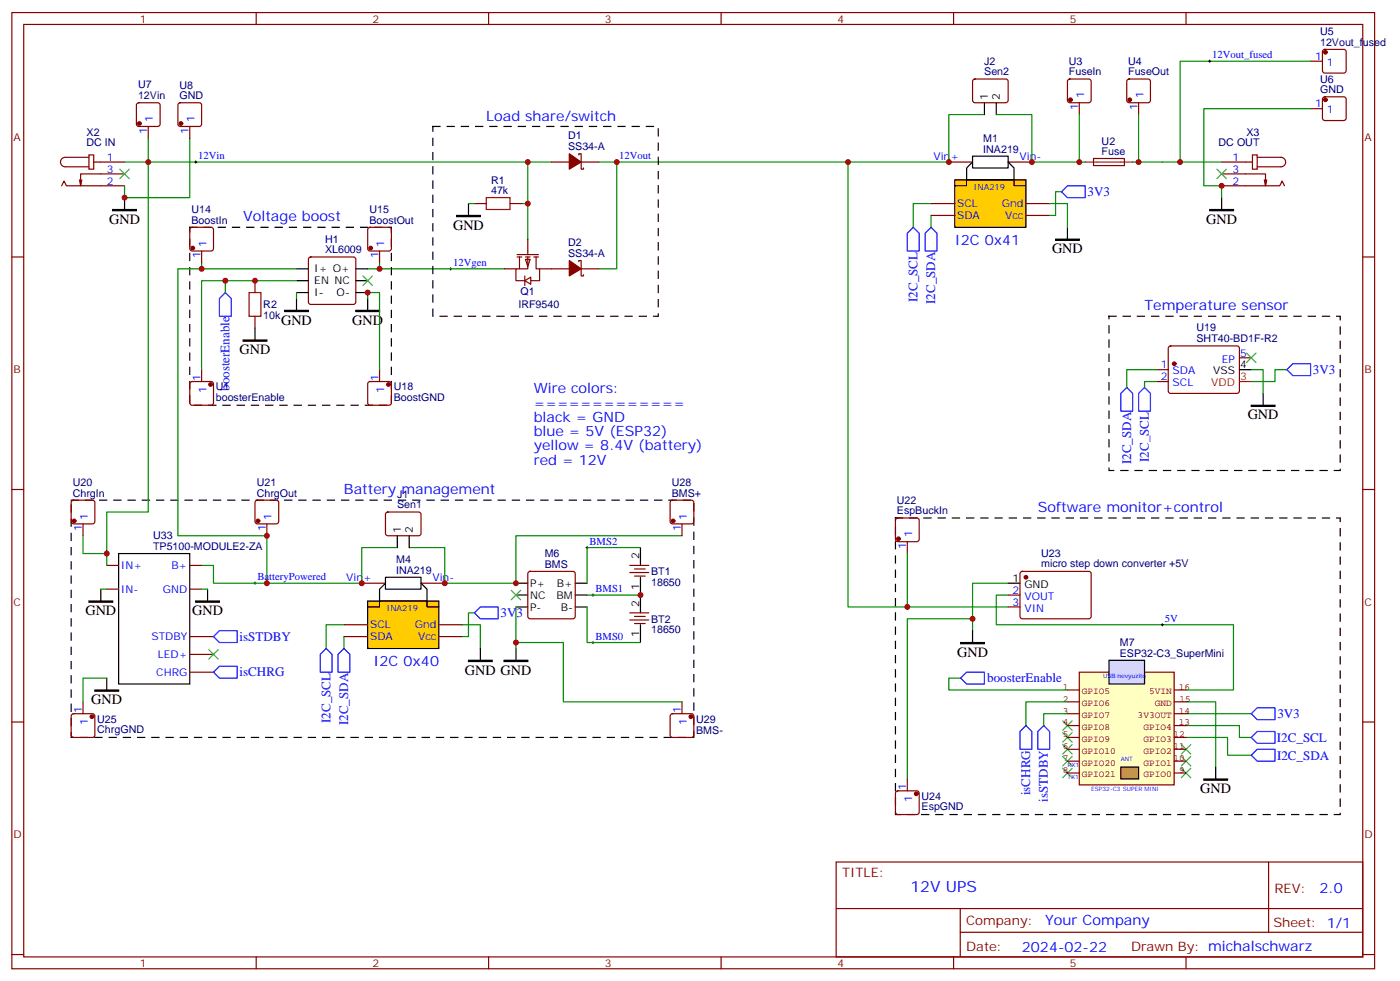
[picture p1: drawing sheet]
<svg xmlns="http://www.w3.org/2000/svg" width="416mm" height="292mm" viewBox="0 0 416 292" stroke-linecap="round" stroke-linejoin="round" font-family="sans-serif">
<g fill="none" stroke="#870000" stroke-width=".35">
<path d="M3.5 3.7h405.4v284.4h-405.4zM7.1 7.3h398.2v277.3h-398.2zM76.2 3.7v3.6M145.3 3.7v3.6M214.5 3.7v3.6M283.6 3.7v3.6M352.8 3.7v3.6M18.3 55.2l.7-1.4 .8 1.4h17.2M24.3 53.5l-.3 1.7M26.5 46.1h1.4v4.2h-1.4zM26.5 46.8h-7.1a1.41 1.41 0 0 0-1.4 1.4 1.41 1.41 0 0 0 1.4 1.4h7.1M27.9 48.2h9.1"/>
<path d="M37 51.7h-13v3.5l-.4-1.7M363.4 55.2h17.2l.8-1.4 .7 1.4M363.4 51.7h13v3.5l.4-1.7M363.4 48.2h9.1M372.5 46.1h1.4v4.2h-1.4zM373.9 46.8h7.1a1.41 1.41 0 0 1 1.4 1.4 1.41 1.41 0 0 1-1.4 1.4h-7.1M376.1 53.5l.3 1.7M3.5 76.4h3.6M405.3 76.4h3.6M3.5 145.6h3.6M405.3 145.6h3.6M107.6 173.4h7.1"/>
<path d="M125.2 173.4h7.1M157.2 170.1l.5-.2h12.7l.5 .2 .2 .5v12.7l-.2 .5-.5 .2h-12.7l-.5-.2-.2-.5v-12.7zM3.5 214.7h3.6M405.3 214.7h3.6M248.7 256.3h156.6v28.3h-156.6zM377.3 256.4v20.8M248.7 270.2h156.5M285.6 277.2h119.6M285.6 270.2v14.1M3.5 283.8h3.6M76.2 284.6v3.5M145.3 284.6v3.5"/>
<path d="M214.5 284.6v3.5M283.6 284.6v3.5M352.8 284.6v3.5M405.3 283.8h3.6"/>
</g>
<path d="M33.5 62.3h7.1v.4h-7.1zM359.8 62.3h7.1v.4h-7.1zM149.9 196.4h7.1v.3h-7.1z" fill="#000" stroke="#000" stroke-width=".35"/>
<path d="M37 58.8v3.5M363.4 58.8v3.5M153.5 173.4h3.5M153.5 177h3.5M171.1 173.4h3.5M171.1 177h3.5M153.5 180.5h3.5M153.5 192.8v3.6M171.1 180.5h3.5" fill="none" stroke="#000" stroke-width=".35"/>
<path d="M56.4 41.1v17.7h-19.4v-3.6M153.5 180.5v12.3" fill="none" stroke="#008700" stroke-width=".35"/>
<path d="M35.6 50.3l2.9 2.8M38.5 50.3l-2.9 2.8M361.9 50.3l2.9 2.8M364.8 50.3l-2.9 2.8M152 175.5l2.9 2.9M154.9 175.5l-2.9 2.9" fill="none" stroke="#3c3" stroke-width=".35"/>
<path d="M109.4 178.7h21.1v14.1h-21.1z" fill="#fc0" stroke="#000" stroke-width=".35"/>
<path d="M112.9 178.7v-3.5l1.8-1.8v-1.7h10.5v1.7l1.8 1.8v3.5M114.7 173.4v1.8h10.5v-1.8M109.4 180.5h3.5v-1.8h14.1v1.8h3.5" fill="none" stroke="#000" stroke-width=".35"/>
<path d="M282.2 48.2h7.1M299.9 48.2h7M102.3 185.8h7.1M102.3 189.3h7.1M130.5 185.8h7.1M130.5 189.3h7.1" fill="none" stroke="#870000" stroke-width=".35"/>
<path d="M284 53.5h21.2v14.1h-21.2z" fill="#fc0" stroke="#000" stroke-width=".35"/>
<path d="M284 55.2h3.5v-1.7h14.1v1.7h3.6M287.5 53.5v-3.5l1.8-1.8v-1.8h10.6v1.8l1.7 1.8v3.5M289.3 48.2v1.8h10.6v-1.8M317.5 67.6v3.5M142.9 192.8v3.6" fill="none" stroke="#000" stroke-width=".35"/>
<g fill="none" stroke="#870000" stroke-width=".35">
<path d="M149.9 79.9h3.6M153.8 75.7h6.4M153.8 76.4h1.4M154.5 76.4v3.5M156.3 77.1h1.4l-.7 2.1zM156.3 76.4h1.4M157 76.4v3.5h-3.5v3.6h2.4M157 71.1v4.6M158.7 76.4h1.5M159.5 76.4v3.5h1v3.6h-2.8M160.5 79.9h3.5M276.9 60.5h7.1"/>
<path d="M276.9 64.1h7.1M305.2 60.5h7M305.2 64.1h7"/>
</g>
<path d="M314 71.1h7v.4h-7zM139.3 196.4h7.1v.3h-7.1z" fill="#000" stroke="#000" stroke-width=".35"/>
<path d="M292.8 34.1h-10.6v14.1h-104M315.7 57h-1.7v7.1h-1.8M312.2 60.5h5.3v7.1M202.8 159.3h-49.3v14.1h-21.2v-10.6h-10.6M137.6 185.8h5.3v7M141.1 182.2h-1.8v7.1h-1.7" fill="none" stroke="#008700" stroke-width=".35"/>
<path d="M156.1 83.5l1.8-1.1v2.1z" fill="#fff" stroke="#870000" stroke-width=".35"/>
<path d="M156.1 82.1v2.8" fill="none" stroke="#870000" stroke-width=".35"/>
<path d="M317.5 55.2h5.3v3.6h-5.3l-1.8-1.8zM271.6 67.6l1.8 1.8v5.2h-3.5v-5.2zM275.2 69.4l1.7-1.8 1.8 1.8v5.2h-3.5zM97 192.8l1.8 1.8v5.3h-3.6v-5.3zM102.3 192.8l1.8 1.8v5.3h-3.6v-5.3zM141.1 182.2l1.8-1.7h5.3v3.5h-5.3zM372.2 212.2l1.7-1.7h5.3v3.5h-5.3zM373.9 222.8h5.3v3.5h-5.3l-1.7-1.7z" fill="none" stroke="#00f" stroke-width=".35"/>
<path d="M183.1 48.2h.7M183.4 47.8v.7M133.7 79.9h.7M134.1 79.6v.7M174.3 162.8h.7M174.6 162.5v.7M176 177h.7M176.4 176.6v.7M176 191.1h.7M176.4 190.7v.7" fill="none" stroke="#000" stroke-width=".3"/>
<g fill="none" stroke="#3c3" stroke-width=".35">
<path d="M316.1 217.9l2.8 2.8M316.1 214.3l2.8 2.9M318.9 217.9l-2.8 2.8M318.9 214.3l-2.8 2.9M316.1 228.5l2.8 2.8M316.1 224.9l2.8 2.9M316.1 221.4l2.8 2.8M318.9 228.5l-2.8 2.8M318.9 224.9l-2.8 2.9M318.9 221.4l-2.8 2.8M351.4 221.4l2.8 2.8M351.4 224.9l2.8 2.9"/>
<path d="M351.4 228.5l2.8 2.8M354.2 221.4l-2.8 2.8M354.2 224.9l-2.8 2.9M354.2 228.5l-2.8 2.8"/>
</g>
<path d="M352.8 219.3h12.3v5.3h7.1M352.8 215.8h15.9v3.5h3.5M352.8 208.7h8.8v19.4M352.8 212.2h19.4" fill="none" stroke="#008700" stroke-width=".35"/>
<path d="M358.1 231.6h7v.4h-7z" fill="#000" stroke="#000" stroke-width=".35"/>
<path d="M361.6 228.1v3.5" fill="none" stroke="#000" stroke-width=".35"/>
<path d="M321 199.9h28.2v33.5h-28.2z" fill="#ffffc2" stroke="#850000" stroke-width=".35"/>
<g fill="none" stroke="#850000" stroke-width=".35">
<path d="M317.5 205.2h3.5M317.5 219.3h3.5M317.5 215.8h3.5M317.5 212.2h3.5M317.5 208.7h3.5M349.2 205.2h3.6M349.2 219.3h3.6M349.2 215.8h3.6M349.2 212.2h3.6M349.2 208.7h3.6M317.5 222.8h3.5M317.5 226.3h3.5"/>
<path d="M317.5 229.9h3.5M349.2 222.8h3.6M349.2 226.3h3.6M349.2 229.9h3.6"/>
</g>
<path d="M333.4 228.1h5.3v3.5h-5.3z" fill="#f96" stroke="#000" stroke-width=".35"/>
<path d="M329.8 196.4h10.6v7h-10.6z" fill="#ccf" stroke="#000" stroke-width=".35"/>
<path d="M67 87l1.8 1.8v5.3h-3.5v-5.3zM335.1 115.2l1.8 1.8v5.3h-3.5v-5.3zM338.7 117l1.7-1.8 1.8 1.8v5.3h-3.5zM384.5 108.2h5.3v3.5h-5.3l-1.7-1.8zM63.5 189.3l1.8-1.8h5.3v3.6h-5.3zM63.5 199.9l1.8-1.8h5.3v3.5h-5.3zM285.8 201.6l1.7-1.7h5.3v3.5h-5.3zM305.2 215.8l1.7 1.7v5.3h-3.5v-5.3zM310.4 215.8l1.8 1.7v5.3h-3.5v-5.3zM373.9 217.5h5.3v3.6h-5.3l-1.7-1.8z" fill="none" stroke="#00f" stroke-width=".35"/>
<g fill="none" stroke="#008700" stroke-width=".35">
<path d="M389.8 18.2h-38.8v30h-14.1M296.3 34.1h10.6v14.1h15.9M321 34.1v14.1M338.7 34.1v14.1M389.8 32.3h-31.7v22.9h5.3v3.6M37 48.2h127M44.1 41.1v111.2h-12.4v15.8M157 48.2v12.3M183.4 48.2v31.7h-5.2M252.2 48.2v132.3h47.7M351 48.2h12.4M60 78.2v1.7"/>
<path d="M88.2 79.9h-35.3v79.4h26.5v14.1h28.2v-10.6h10.6M109.4 79.9h40.5M112.9 78.2v1.7M139.3 60.5h1.8M155.2 60.5h1.8v10.6M276.9 60.5h-5.3v7.1M276.9 64.1v3.5M67 83.5h-7v26.4M88.2 83.5h-21.2v3.5M88.2 87v1.8M109.4 88.8v-1.8h3.5v22.9M344 113.5h-3.6v1.7"/>
<path d="M344 109.9h-8.9v5.3M372.2 109.9h3.5v7.1M382.8 109.9h-3.6v3.6h-7M24.7 159.3v5.3h7M30 175.2h1.7M60 168.1h3.5v5.3h15.9M60 175.2h1.7M174.6 177h15.9M190.5 162.8h-15.9v10.6M269.9 164.6v15.9M299.9 177h-3.6v8.8h70.6v19.4h-14.1M299.9 173.4h-10.6v14.1"/>
<path d="M102.3 185.8h-5.3v7M102.3 189.3v3.5M153.5 191.1h14.1v17.6h35.2M174.6 180.5v10.6h15.9M289.3 184h-19.4v47.6M31.7 201.6h-7v7.1M285.8 201.6h-3.6v3.6h35.3M317.5 208.7h-12.3v7.1M317.5 212.2h-7.1v3.6"/>
</g>
<path d="M135.8 64.1h7.1v.3h-7.1zM84.7 92.3h7v.3h-7zM105.8 92.3h7.1v.3h-7.1zM72.3 101.1h7.1v.4h-7.1zM372.2 120.5h7v.4h-7zM26.5 178.7h7v.4h-7zM58.2 178.7h7.1v.4h-7.1zM285.8 191.1h7v.3h-7zM28.2 205.2h7.1v.3h-7.1z" fill="#000" stroke="#000" stroke-width=".35"/>
<g fill="none" stroke="#000" stroke-width=".35">
<path d="M292.8 30.6v3.5M296.3 30.6v3.5M88.2 79.9h3.5M105.8 79.9h3.6M139.3 60.5v3.6M75.8 97.6v3.5M88.2 83.5h3.5M88.2 87h3.5M88.2 88.8v3.5M105.8 83.5h3.6M105.8 87h3.6M109.4 88.8v3.5"/>
<path d="M368.7 109.9h3.5M375.7 117v3.5M118.2 159.3v3.5M121.7 159.3v3.5M30 175.2v3.5M35.3 164.6h21.1v38.8h-21.1zM61.7 175.2v3.5M190.5 162.8v5.3M190.5 171.7v10.5M299.9 173.4h3.5M190.5 185.8v5.3M289.3 187.5v3.6"/>
<path d="M31.7 201.6v3.6"/>
</g>
<g fill="none" stroke="#870000" stroke-width=".35">
<path d="M389.8 18.2h3.5M393.6 14.9l.5-.2h5.6l.5 .2 .2 .5v5.6l-.2 .5-.5 .2h-5.6l-.5-.2-.3-.5v-5.6zM40.8 30.8l.5-.2h5.6l.5 .2 .2 .5v5.6l-.2 .5-.5 .2h-5.6l-.5-.2-.2-.5v-5.6zM44.1 37.6v3.5M53.2 30.8l.4-.2h5.7l.5 .2 .2 .5v5.6l-.3 .5-.4 .2h-5.7l-.5-.2-.2-.5v-5.6zM56.4 37.6v3.5M289.5 23.7l.5-.2 9.4 .1 .5 .6-.1 5.9-.6 .5-9.5-.1-.4-.7v-5.6zM317.7 23.7l.5-.2h5.6l.5 .2 .3 .5v5.6l-.3 .5-.5 .3h-5.6l-.5-.3-.2-.5v-5.6zM321 30.6v3.5M335.4 23.7l.4-.2h5.7l.5 .2 .2 .5v5.6l-.2 .5-.5 .3h-5.7l-.5-.3-.2-.5v-5.6zM338.7 30.6v3.5M389.8 32.3h3.5"/>
<path d="M393.6 29l.5-.2h5.6l.5 .2 .2 .5v5.6l-.2 .5-.5 .2h-5.6l-.5-.2-.3-.5v-5.6zM164 48.2h5.3M172.2 46.1v-.4h.7v4.6h.7v-.3M172.9 48.2h5.3M325.3 47.1h9.1v2.1h-9.1zM56.7 67.8l.4-.2h5.7l.5 .2 .2 .5v5.6l-.2 .5-.5 .2h-5.7l-.4-.2-.3-.5v-5.6zM60 74.6v3.6M92 76.6l.4-.2h12.7l.5 .2 .2 .5v12.7l-.2 .5-.5 .2h-12.7l-.5-.2-.2-.5v-12.7zM109.6 67.8l.5-.2h5.6l.5 .2 .2 .5v5.6l-.2 .5-.5 .2h-5.6l-.5-.2-.2-.5v-5.6zM112.9 74.6v3.6M141.1 60.5h3.5M151.7 60.5h3.5"/>
<path d="M164 79.9h5.3M172.2 77.8v-.3h.7v4.6h.7v-.4M172.9 79.9h5.3M75.8 83.5v3.5M75.8 94.1v3.5M56.7 113.7l.4-.2h5.7l.5 .2 .2 .5v5.6l-.2 .5-.5 .2h-5.7l-.4-.2-.3-.5v-5.6zM60 109.9v3.6M109.6 113.7l.5-.2h5.6l.5 .2 .2 .5v5.6l-.2 .5-.5 .2h-5.6l-.5-.2-.2-.5v-5.6zM112.9 109.9v3.6M344 109.9h3.5M344 113.5h3.5M347.7 103.1l.5-.2h20l.5 .7-.1 13-.7 .4-20-.1-.4-.6v-12.7z"/>
<path d="M368.7 106.4h3.5M21.4 148.9l.5-.2h5.6l.5 .2 .2 .5v5.7l-.2 .5-.5 .2h-5.6l-.5-.2-.2-.5v-5.7zM24.7 155.8v3.5M76.1 148.9l.5-.2h5.6l.5 .2 .2 .5v5.7l-.2 .5-.5 .2h-5.6l-.5-.2-.3-.5v-5.7zM79.4 155.8v3.5M114.9 152.5l.5-.2h9.4l.4 .7v5.9l-.7 .4-9.4-.1-.4-.6v-5.6zM199.6 148.9l.4-.2h5.7l.5 .2 .2 .5v5.7l-.3 .5-.4 .2h-5.7l-.5-.2-.2-.5v-5.7zM202.8 155.8v3.5M266.6 154.2l.5-.2h5.6l.5 .2 .2 .5v5.7l-.2 .5-.5 .2h-5.6l-.5-.3-.3-.4v-5.7zM31.7 168.1h3.6M31.7 175.2h3.6M56.4 168.1h3.6"/>
<path d="M56.4 175.2h3.6M187.3 170.3h5.7M187.3 168.1h5.7M188.7 171.3h3.2M188.7 169.2h3.2M269.9 161.1v3.5M299.9 177h3.5M303.6 170.1l.5-.2 20 .1 .5 .6-.1 13-.7 .4-20-.1-.4-.6v-12.7zM56.4 194.6h7.1M56.4 189.3h7.1M56.4 199.9h7.1M187.3 184.4h5.7"/>
<path d="M187.3 182.2h5.7M188.7 185.4h3.2M188.7 183.3h3.2M299.9 180.5h3.5M21.4 212.4l.5-.2h5.6l.5 .2 .2 .5v5.7l-.2 .5-.5 .2h-5.6l-.5-.2-.2-.5v-5.7zM24.7 208.7v3.5M199.6 212.4l.4-.2h5.7l.5 .2 .2 .5v5.7l-.3 .5-.4 .2h-5.7l-.5-.2-.2-.5v-5.7zM202.8 208.7v3.5M266.6 235.4l.5-.2h5.6l.5 .2 .2 .5v5.6l-.2 .5-.5 .2h-5.6l-.5-.2-.3-.5v-5.6zM269.9 231.6v3.6"/>
</g>
<g fill="#870000" stroke="#870000" stroke-width=".35">
<path d="M169.3 45.7l3.6 2.5-3.6 2.1z"/>
<path d="M169.3 77.5l3.6 2.4-3.6 2.2z"/>
<circle cx="305.2" cy="171.7" r=".53"/>
<circle cx="349.2" cy="108.2" r=".53"/>
<circle cx="336" cy="29.7" r=".53"/>
<circle cx="318.4" cy="29.7" r=".53"/>
<circle cx="53.8" cy="36.7" r=".53"/>
<circle cx="41.5" cy="36.7" r=".53"/>
<circle cx="394.2" cy="15.6" r=".53"/>
<circle cx="27.3" cy="213.1" r=".53"/>
<circle cx="22" cy="154.9" r=".53"/>
<circle cx="76.7" cy="154.9" r=".53"/>
<circle cx="272.5" cy="236" r=".53"/>
<circle cx="267.2" cy="160.2" r=".53"/>
<circle cx="115.5" cy="114.3" r=".53"/>
<circle cx="57.3" cy="73.8" r=".53"/>
<circle cx="110.2" cy="73.8" r=".53"/>
<circle cx="62.6" cy="114.3" r=".53"/>
<circle cx="205.5" cy="213.1" r=".53"/>
<circle cx="200.2" cy="154.9" r=".53"/>
<circle cx="394.2" cy="29.7" r=".53"/>
</g>
<path d="M359.5 18.2h.7M359.8 17.9v.7M57.9 48.2h.7M58.2 47.8v.7M75.5 173.4h.7M75.8 173.1v.7M345.4 185.8h.7M345.7 185.4v.7" fill="none" stroke="#000" stroke-width=".3"/>
<path d="M128.8 37.6h67v56.5h-67zM56.4 67.6h60v52.9h-60zM329.8 94.1h68.8v45.8h-68.8zM21.2 148.7h185.2v70.6h-185.2zM266.3 154h132.3v88.2h-132.3z" fill="none" stroke="#000" stroke-width=".35" stroke-dasharray="2.1 2.1"/>
<path d="M144.6 58.8h7.1v3.5h-7.1zM74.1 87h3.5v7.1h-3.5z" fill="none" stroke="#a10000" stroke-width=".35"/>
<path d="M107.9 82.1l2.9 2.8M110.8 82.1l-2.9 2.8M370.8 105l2.8 2.8M373.6 105l-2.8 2.8M62.1 193.2l2.8 2.8M64.9 193.2l-2.8 2.8" fill="none" stroke="#3c3" stroke-width=".35"/>
<path d="M368.7 113.5h3.5" fill="none" stroke="#f00" stroke-width=".35"/>
<path d="M322.8 48.2h14.1" fill="none" stroke="#8c2424" stroke-width=".35"/>
<g fill="#c00">
<circle cx="190.5" cy="177" r=".88"/>
<circle cx="183.4" cy="48.2" r=".88"/>
<circle cx="157" cy="48.2" r=".88"/>
<circle cx="157" cy="60.5" r=".88"/>
<circle cx="79.4" cy="173.4" r=".88"/>
<circle cx="75.8" cy="83.5" r=".88"/>
<circle cx="153.5" cy="191.1" r=".88"/>
<circle cx="37" cy="58.8" r=".88"/>
<circle cx="44.1" cy="48.2" r=".88"/>
<circle cx="289.3" cy="184" r=".88"/>
<circle cx="60" cy="79.9" r=".88"/>
<circle cx="112.9" cy="79.9" r=".88"/>
<circle cx="269.9" cy="180.5" r=".88"/>
<circle cx="252.2" cy="48.2" r=".88"/>
<circle cx="31.8" cy="164.6" r=".88"/>
<circle cx="107.6" cy="173.4" r=".88"/>
<circle cx="132.3" cy="173.4" r=".88"/>
<circle cx="282.2" cy="48.2" r=".88"/>
<circle cx="67" cy="83.5" r=".88"/>
<circle cx="109.4" cy="87" r=".88"/>
<circle cx="79.4" cy="159.3" r=".88"/>
<circle cx="153.5" cy="173.4" r=".88"/>
<circle cx="363.4" cy="55.2" r=".88"/>
<circle cx="321" cy="48.2" r=".88"/>
<circle cx="306.9" cy="48.2" r=".88"/>
<circle cx="338.7" cy="48.2" r=".88"/>
<circle cx="351" cy="48.2" r=".88"/>
</g>
<text font-size="4.6" fill="#00f" x="270.8" y="265.4">12V UPS</text>
<g font-size="4.2" fill="#00f">
<text x="144.6" y="35.8">Load share/switch</text>
<text x="72.3" y="65.8">Voltage boost</text>
<text x="284" y="72.9">I2C 0x41</text>
<text x="340.4" y="92.3">Temperature sensor</text>
<text x="158.7" y="117">Wire colors:</text>
<text x="158.7" y="121.2">=============</text>
<text x="158.7" y="125.4">black = GND</text>
<text x="158.7" y="129.7">blue = 5V (ESP32)</text>
<text x="158.7" y="133.9">yellow = 8.4V (battery)</text>
<text x="158.7" y="138.1">red = 12V</text>
<text x="102.3" y="147">Battery management</text>
<text x="308.7" y="152.3">Software monitor+control</text>
<text x="111.1" y="198.1">I2C 0x40</text>
<text x="392.5" y="265.6">2.0</text>
<text x="310.9" y="275.2">Your Company</text>
<text x="304" y="283">2024-02-22</text>
</g>
<g font-size="4.2">
<text x="32.5" y="66.5">GND</text>
<text x="134.8" y="68.4">GND</text>
<text x="358.8" y="66.5">GND</text>
<text x="312.9" y="75.4">GND</text>
<text x="83.6" y="96.5">GND</text>
<text x="104.8" y="96.5">GND</text>
<text x="71.3" y="105.3">GND</text>
<text x="371.1" y="124.7">GND</text>
<text x="25.4" y="183">GND</text>
<text x="57.1" y="183">GND</text>
<text x="284.7" y="195.3">GND</text>
<text x="138.3" y="200.6">GND GND</text>
<text x="27.2" y="209.4">GND</text>
<text x="357" y="235.9">GND</text>
</g>
<g font-size="3.9" fill="#00f">
<text x="323.5" y="58.3">3V3</text>
<text x="272.9" y="89.8" transform="rotate(-90 272.9 89.8)">I2C_SCL</text>
<text x="278.2" y="90.4" transform="rotate(-90 278.2 90.4)">I2C_SDA</text>
<text x="390.5" y="111.2">3V3</text>
<text x="68.3" y="116.3" transform="rotate(-90 68.3 116.3)">boosterEnable</text>
<text x="341.7" y="137.4" transform="rotate(-90 341.7 137.4)">I2C_SCL</text>
<text x="336.4" y="138" transform="rotate(-90 336.4 138)">I2C_SDA</text>
<text x="148.9" y="183.5">3V3</text>
<text x="71.3" y="190.6">isSTDBY</text>
<text x="71.3" y="201.1">isCHRG</text>
<text x="293.6" y="202.9">boosterEnable</text>
<text x="98.3" y="215" transform="rotate(-90 98.3 215)">I2C_SCL</text>
<text x="103.6" y="215.6" transform="rotate(-90 103.6 215.6)">I2C_SDA</text>
<text x="379.9" y="213.5">3V3</text>
<text x="379.8" y="220.6">I2C_SCL</text>
<text x="379.8" y="225.9">I2C_SDA</text>
<text x="306.4" y="236.5" transform="rotate(-90 306.4 236.5)">isCHRG</text>
<text x="311.7" y="238.4" transform="rotate(-90 311.7 238.4)">isSTDBY</text>
</g>
<g font-size="3.9" fill="#800">
<text x="250.5" y="260.9">TITLE:</text>
<text x="379.1" y="265.6">REV:</text>
<text x="287.4" y="275.1">Company:</text>
<text x="378.7" y="275.7">Sheet: 1/1</text>
<text x="287.4" y="282.8">Date:</text>
<text x="336.4" y="282.9">Drawn By: michalschwarz</text>
</g>
<g font-size="3.2" fill="#800">
<text x="41.6" y="6.7">1</text>
<text x="110.8" y="6.7">2</text>
<text x="179.9" y="6.7">3</text>
<text x="249.1" y="6.7">4</text>
<text x="318.2" y="6.7">5</text>
<text x="4.1" y="41.8">A</text>
<text x="405.9" y="41.8">A</text>
<text x="4.1" y="111">B</text>
<text x="405.9" y="111">B</text>
<text x="4.1" y="180.1">C</text>
<text x="405.9" y="180.1">C</text>
<text x="4.1" y="249.3">D</text>
<text x="405.9" y="249.3">D</text>
<text x="41.6" y="287.5">1</text>
<text x="110.8" y="287.5">2</text>
<text x="179.9" y="287.5">3</text>
<text x="249.1" y="287.5">4</text>
<text x="318.2" y="287.5">5</text>
</g>
<g font-size="3.2" fill="#000080">
<text x="392.7" y="10.5">U5</text>
<text x="392.7" y="13.6">12Vout_fused</text>
<text x="292.8" y="22.4">Sen2</text>
<text x="292.8" y="19.4">J2</text>
<text x="317.9" y="22.4">FuseIn</text>
<text x="317.9" y="19.4">U3</text>
<text x="335.6" y="22.4">FuseOut</text>
<text x="335.6" y="19.4">U4</text>
<text x="41.1" y="29.5">12Vin</text>
<text x="41.1" y="26.3">U7</text>
<text x="53.4" y="29.5">GND</text>
<text x="53.4" y="26.4">U8</text>
<text x="392.7" y="27.7">GND</text>
<text x="392.7" y="24.7">U6</text>
<text x="25.8" y="40.4">X2</text>
<text x="169" y="41.5">D1</text>
<text x="370.8" y="40.4">X3</text>
<text x="25.8" y="43.5">DC IN</text>
<text x="169" y="44.7">SS34-A</text>
<text x="292.5" y="45.4">INA219</text>
<text x="292.5" y="42.3">M1</text>
<text x="327.7" y="46.1">Fuse</text>
<text x="327.7" y="43">U2</text>
<text x="362.5" y="43.5">DC OUT</text>
<text x="146.1" y="57.7">47k</text>
<text x="146.1" y="54.6">R1</text>
<text x="57" y="63.5">U14</text>
<text x="109.9" y="63.5">U15</text>
<text x="57" y="66.5">BoostIn</text>
<text x="109.9" y="66.5">BoostOut</text>
<text x="96.7" y="75.4">XL6009</text>
<text x="96.7" y="72.3">H1</text>
<text x="169" y="76.4">SS34-A</text>
<text x="169" y="73.2">D2</text>
<text x="154.8" y="87.8">Q1</text>
<text x="78.3" y="94.8">10k</text>
<text x="78.3" y="91.7">R2</text>
<text x="154.2" y="91.7">IRF9540</text>
<text x="355.9" y="101.6">SHT40-BD1F-R2</text>
<text x="355.9" y="98.6">U19</text>
<text x="64.2" y="119.1">boosterEnable</text>
<text x="64.2" y="116.1">U1</text>
<text x="117.1" y="119.1">BoostGND</text>
<text x="117.1" y="116.1">U18</text>
<text x="21.6" y="147.7">ChrgIn</text>
<text x="21.6" y="144.5">U20</text>
<text x="76.4" y="147.7">ChrgOut</text>
<text x="76.4" y="144.6">U21</text>
<text x="118.1" y="148.2">J1</text>
<text x="199.8" y="147.7">BMS+</text>
<text x="199.8" y="144.6">U28</text>
<text x="266.8" y="149.9">U22</text>
<text x="118.1" y="151.2">Sen1</text>
<text x="266.8" y="153">EspBuckIn</text>
<text x="45.5" y="160.4">U33</text>
<text x="45.5" y="163.5">TP5100-MODULE2-ZA</text>
<text x="117.8" y="167.5">M4</text>
<text x="162" y="165.7">M6</text>
<text x="309.7" y="165.6">U23</text>
<text x="117.8" y="170.6">INA219</text>
<text x="162" y="168.8">BMS</text>
<text x="193.7" y="171">BT1</text>
<text x="309.7" y="168.6">micro step down converter +5V</text>
<text x="193.7" y="174.2">18650</text>
<text x="193.7" y="185.2">BT2</text>
<text x="193.7" y="188.4">18650</text>
<text x="333.1" y="195.3">ESP32-C3_SuperMini</text>
<text x="333.1" y="192.2">M7</text>
<text x="28.9" y="214.9">U25</text>
<text x="207.1" y="214.9">U29</text>
<text x="28.9" y="217.9">ChrgGND</text>
<text x="207.1" y="218.1">BMS-</text>
<text x="274.1" y="237.8">U24</text>
<text x="274.1" y="240.9">EspGND</text>
</g>
<g font-size="3.2" fill="#00f">
<text x="360.5" y="17.3">12Vout_fused</text>
<text x="391.2" y="17.9">1</text>
<text x="394.7" y="19.6">1</text>
<text x="322.4" y="29.2" transform="rotate(-90 322.4 29.2)">1</text>
<text x="340.1" y="29.2" transform="rotate(-90 340.1 29.2)">1</text>
<text x="320.7" y="32.7" transform="rotate(-90 320.7 32.7)">1</text>
<text x="338.3" y="32.7" transform="rotate(-90 338.3 32.7)">1</text>
<text x="391.2" y="32">1</text>
<text x="394.7" y="33.7">1</text>
<text x="43.7" y="39.8" transform="rotate(-90 43.7 39.8)">1</text>
<text x="45.5" y="36.3" transform="rotate(-90 45.5 36.3)">1</text>
<text x="56.1" y="39.8" transform="rotate(-90 56.1 39.8)">1</text>
<text x="57.9" y="36.3" transform="rotate(-90 57.9 36.3)">1</text>
<text x="31.7" y="47.8">1</text>
<text x="58.9" y="47.3">12Vin</text>
<text x="184.1" y="47.3">12Vout</text>
<text x="277.6" y="47.5">Vin+</text>
<text x="303.3" y="47.5">Vin-</text>
<text x="366.6" y="47.8">1</text>
<text x="31.7" y="51.4">3</text>
<text x="366.6" y="51.4">3</text>
<text x="31.7" y="54.9">2</text>
<text x="366.6" y="54.9">2</text>
<text x="284.7" y="61.6">SCL</text>
<text x="284.7" y="65.1">SDA</text>
<text x="298" y="61.6">Gnd</text>
<text x="299" y="65.1">Vcc</text>
<text x="59.6" y="76.8" transform="rotate(-90 59.6 76.8)">1</text>
<text x="61.4" y="73.3" transform="rotate(-90 61.4 73.3)">1</text>
<text x="112.5" y="76.8" transform="rotate(-90 112.5 76.8)">1</text>
<text x="114.3" y="73.3" transform="rotate(-90 114.3 73.3)">1</text>
<text x="134.8" y="79.1">12Vgen</text>
<text x="363.4" y="107.8">EP</text>
<text x="368.8" y="106">5</text>
<text x="59.6" y="113.3" transform="rotate(-90 59.6 113.3)">1</text>
<text x="112.5" y="113.3" transform="rotate(-90 112.5 113.3)">1</text>
<text x="345.3" y="109.6">1</text>
<text x="345.3" y="113.1">2</text>
<text x="348.8" y="111.3">SDA</text>
<text x="61.4" y="116.8" transform="rotate(-90 61.4 116.8)">1</text>
<text x="114.3" y="116.8" transform="rotate(-90 114.3 116.8)">1</text>
<text x="348.8" y="114.9">SCL</text>
<text x="26.1" y="154.5" transform="rotate(-90 26.1 154.5)">1</text>
<text x="80.8" y="154.5" transform="rotate(-90 80.8 154.5)">1</text>
<text x="204.3" y="154.5" transform="rotate(-90 204.3 154.5)">1</text>
<text x="24.3" y="158" transform="rotate(-90 24.3 158)">1</text>
<text x="79" y="158" transform="rotate(-90 79 158)">1</text>
<text x="175.3" y="162">BMS2</text>
<text x="202.5" y="158" transform="rotate(-90 202.5 158)">1</text>
<text x="271.3" y="159.8" transform="rotate(-90 271.3 159.8)">1</text>
<text x="269.5" y="163.3" transform="rotate(-90 269.5 163.3)">1</text>
<text x="36" y="169.2">IN+</text>
<text x="51" y="169.2">B+</text>
<text x="76.6" y="172.5">BatteryPowered</text>
<text x="103" y="172.7">Vin+</text>
<text x="128.6" y="172.7">Vin-</text>
<text x="36" y="176.2">IN-</text>
<text x="48.5" y="176.2">GND</text>
<text x="177.1" y="176.1">BMS1</text>
<text x="301.2" y="176.6">2</text>
<text x="304.7" y="178.4">VOUT</text>
<text x="301.2" y="180.1">3</text>
<text x="304.7" y="181.9">VIN</text>
<text x="346.4" y="184.9">5V</text>
<text x="45" y="190.4">STDBY</text>
<text x="110.1" y="186.8">SCL</text>
<text x="110.1" y="190.4">SDA</text>
<text x="123.4" y="186.8">Gnd</text>
<text x="124.4" y="190.4">Vcc</text>
<text x="177.1" y="190.2">BMS0</text>
<text x="46.9" y="195.7">LED+</text>
<text x="46.5" y="200.9">CHRG</text>
<text x="24.3" y="212.1" transform="rotate(-90 24.3 212.1)">1</text>
<text x="26.1" y="215.6" transform="rotate(-90 26.1 215.6)">1</text>
<text x="202.5" y="212.1" transform="rotate(-90 202.5 212.1)">1</text>
<text x="204.3" y="215.6" transform="rotate(-90 204.3 215.6)">1</text>
<text x="269.5" y="235" transform="rotate(-90 269.5 235)">1</text>
<text x="271.3" y="238.5" transform="rotate(-90 271.3 238.5)">1</text>
</g>
<g font-size="3.2">
<text x="293.9" y="29.8" transform="rotate(-90 293.9 29.8)">1</text>
<text x="297.4" y="29.8" transform="rotate(-90 297.4 29.8)">2</text>
<text x="93.5" y="81">I+ O+</text>
<text x="93.5" y="84.5">EN NC</text>
<text x="93.5" y="88.1">I-</text>
<text x="100.1" y="88.1">O-</text>
<text x="360.8" y="111.3">VSS</text>
<text x="368.8" y="109.6">4</text>
<text x="119.2" y="158.6" transform="rotate(-90 119.2 158.6)">1</text>
<text x="122.8" y="158.6" transform="rotate(-90 122.8 158.6)">2</text>
<text x="190.1" y="166.4" transform="rotate(-90 190.1 166.4)">2</text>
<text x="301.2" y="173.1">1</text>
<text x="157.7" y="174.5">P+</text>
<text x="157.7" y="178">NC</text>
<text x="165.5" y="178">BM</text>
<text x="165.6" y="174.5">B+</text>
<text x="190.1" y="175.4" transform="rotate(-90 190.1 175.4)">1</text>
<text x="304.7" y="174.8">GND</text>
<text x="157.7" y="181.5">P-</text>
<text x="166.8" y="181.5">B-</text>
<text x="190.1" y="180.5" transform="rotate(-90 190.1 180.5)">2</text>
<text x="190.1" y="189.6" transform="rotate(-90 190.1 189.6)">1</text>
</g>
<g font-size="3.2" fill="#f00">
<text x="368.8" y="113.1">3</text>
<text x="360.3" y="114.9">VDD</text>
</g>
<g font-size="2.8" fill="#840000">
<text x="316.2" y="205.1">1</text>
<text x="316.2" y="208.7">2</text>
<text x="321.7" y="206.5">GPIO5</text>
<text x="341.8" y="206.5">5VIN</text>
<text x="350.7" y="205.1">16</text>
<text x="350.8" y="208.7">15</text>
<text x="316.2" y="212.2">3</text>
<text x="316.2" y="215.7">4</text>
<text x="321.7" y="210">GPIO6</text>
<text x="321.7" y="213.6">GPIO7</text>
<text x="338.4" y="213.6">3V3OUT</text>
<text x="343.5" y="210">GND</text>
<text x="350.7" y="215.7">13</text>
<text x="350.7" y="212.2">14</text>
<text x="316.2" y="219.3">5</text>
<text x="321.7" y="217.1">GPIO8</text>
<text x="321.7" y="220.6">GPIO9</text>
<text x="340.1" y="220.6">GPIO3</text>
<text x="340.1" y="217.1">GPIO4</text>
<text x="349" y="219.3">12</text>
<text x="316.2" y="222.8">6</text>
<text x="316.2" y="226.3">7</text>
<text x="321.7" y="224.1">GPIO10</text>
<text x="321.7" y="227.7">GPIO20</text>
<text x="340.1" y="227.7">GPIO1</text>
<text x="340.1" y="224.1">GPIO2</text>
<text x="349" y="226.3">10</text>
<text x="349" y="222.8">11</text>
<text x="316.2" y="229.8">8</text>
<text x="321.7" y="231.2">GPIO21</text>
<text x="340.1" y="231.2">GPIO0</text>
<text x="350.7" y="229.8">9</text>
</g>
<g font-size="2.5" fill="#00f">
<text x="289.7" y="56.4">INA219</text>
<text x="115.1" y="181.7">INA219</text>
</g>
<g font-size="1.8" fill="#00f">
<text x="328.1" y="201.6">USB nevyuzito</text>
<text x="333.4" y="226.3">ANT</text>
<text x="317.5" y="231.6">TX1</text>
<text x="317.5" y="228.1">RX1</text>
<text x="324.6" y="235.2">ESP32-C3 SUPER MINI</text>
</g>
</svg>
